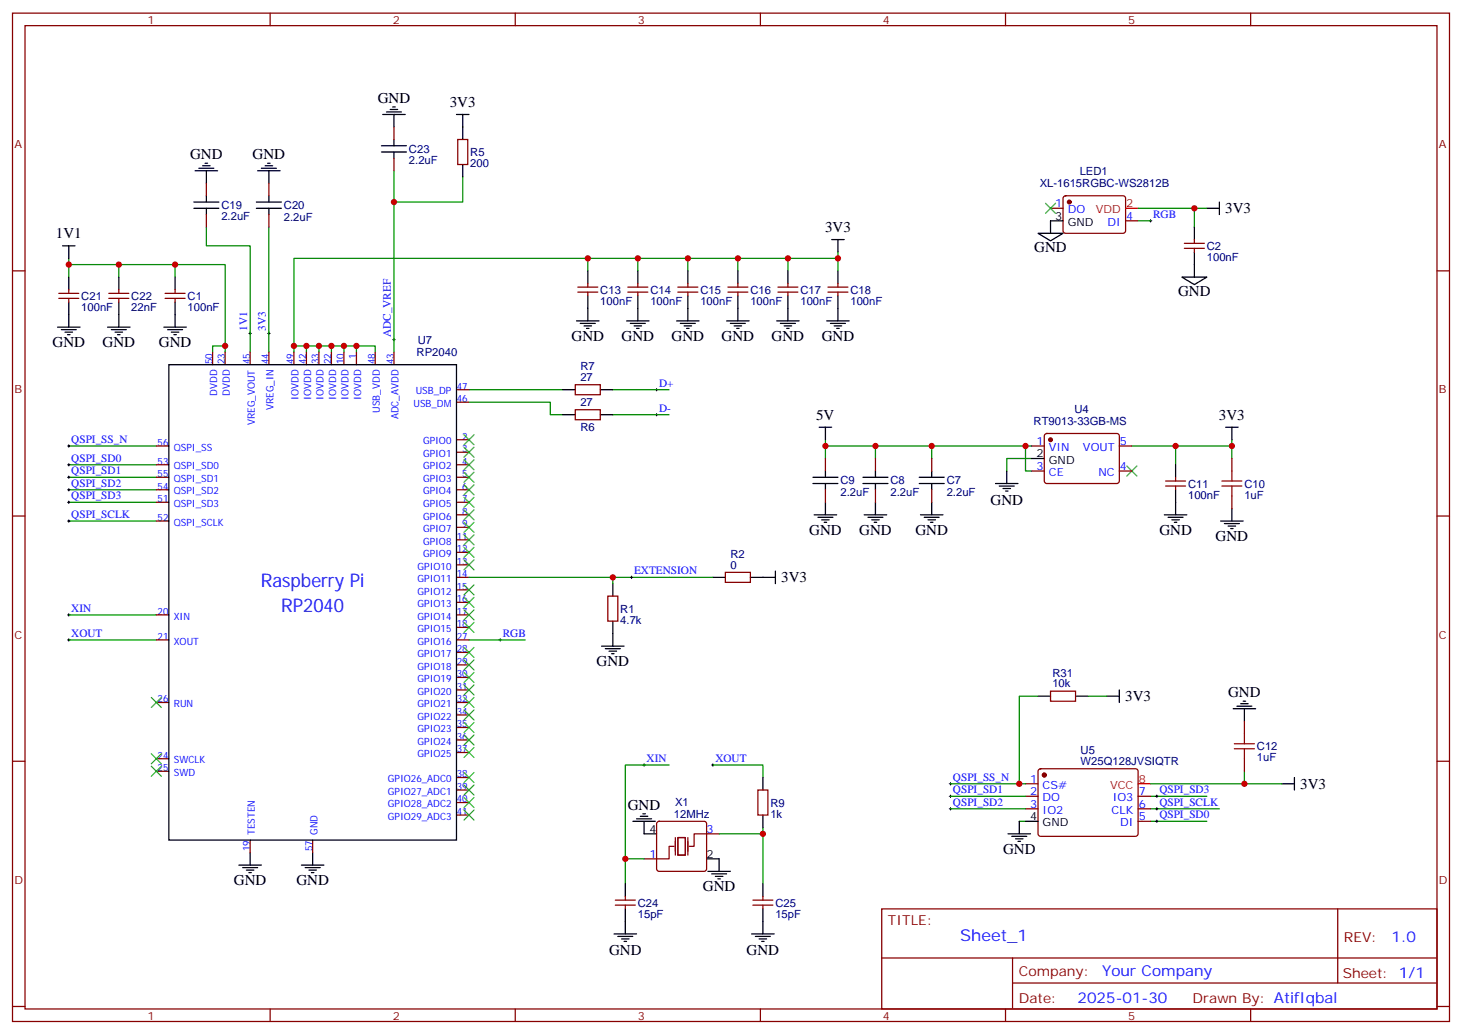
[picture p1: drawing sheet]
<svg xmlns="http://www.w3.org/2000/svg" width="412mm" height="292mm" viewBox="0 0 412 292" stroke-linecap="round" stroke-linejoin="round" font-family="sans-serif">
<g fill="none" stroke="#870000" stroke-width=".35">
<path d="M3.5 3.7h405.4v284.3h-405.4zM7.1 7.2h398.2v277.3h-398.2zM76.2 3.7v3.5M145.3 3.7v3.5M214.5 3.7v3.5M283.6 3.7v3.5M352.8 3.7v3.5M111.1 35.8v3.5M129.1 39.3h2.8v7.1h-2.8zM58.2 51.7v3.5M75.8 51.7v3.5M111.1 44.6v3.6"/>
<path d="M296.3 58.7h3.6M300.1 55.4l.5-.2 16.5 .1 .4 .6-.1 9.5-.6 .4-16.5-.1-.4-.6v-9.2zM3.5 76.4h3.6M58.2 60.5v3.5M75.8 60.5v3.5M165.8 79.9v1.1M179.9 79.9v1.1M194 79.9v1.1M208.1 79.9v1.1M222.2 79.9v1.1M236.4 79.9v1.1M317.5 62.3h3.5"/>
<path d="M334.1 70h5.6M334.1 68.6h5.6M336.9 67.6v1M336.9 70v1.1M405.3 76.4h3.6M16.6 82.7h5.6M16.6 84.1h5.6M19.4 81.7v1M19.4 84.1v1.1M30.7 82.7h5.6M30.7 84.1h5.6M33.5 81.7v1"/>
<path d="M33.5 84.1v1.1M46.6 82.7h5.6M46.6 84.1h5.6M49.4 81.7v1M49.4 84.1v1.1M60 99.3v3.5M63.5 99.3v3.5M70.6 99.3v3.5M75.8 99.3v3.5M82.9 99.3v3.5M86.4 99.3v3.5M90 99.3v3.5"/>
<path d="M93.5 99.3v3.5M97 99.3v3.5M100.5 99.3v3.5M105.8 99.3v3.5M111.1 99.3v3.5M163 82.4h5.6M163 81h5.6M165.8 82.4v1M177.1 82.4h5.6M177.1 81h5.6M179.9 82.4v1M191.2 82.4h5.6"/>
<path d="M191.2 81h5.6M194 82.4v1M205.3 82.4h5.7M205.3 81h5.7M208.1 82.4v1M219.4 82.4h5.7M219.4 81h5.7M222.2 82.4v1M233.5 82.4h5.7M233.5 81h5.7M236.4 82.4v1M128.8 109.9h3.5"/>
<path d="M128.8 113.4h3.5M162.3 108.5h7v2.8h-7zM162.3 115.5h7v2.9h-7zM44.1 138.1h3.5M44.1 125.8h3.5M44.1 134.6h3.5M44.1 131.1h3.5M128.8 138.1h3.5M128.8 134.6h3.5M128.8 131.1h3.5M128.8 127.5h3.5M128.8 124h3.5"/>
<path d="M232.8 129.3v3.5M232.8 138.1v3.5M246.9 129.3v3.5M246.9 138.1v3.5M262.8 129.3v3.5M262.8 138.1v3.5M291 125.8h3.6M291 132.8h3.6M294.8 122.4l.5-.2 20 .1 .4 .6v13l-.7 .4h-20l-.4-.7v-12.7zM315.7 125.8h3.6M315.7 132.8h3.6M328.8 137.1h5.6"/>
<path d="M328.8 135.6h5.6M331.6 134.6v1M331.6 137.1v1M347.5 129.3v3.5M347.5 139.9v3.5M3.5 145.5h3.6M44.1 141.6h3.5M44.1 146.9h3.5M128.8 148.7h3.5M128.8 145.2h3.5M128.8 141.6h3.5M128.8 159.3h3.5"/>
<path d="M128.8 155.8h3.5M128.8 152.2h3.5M405.3 145.5h3.6M44.1 173.4h3.5M128.8 173.4h3.5M128.8 176.9h3.5M128.8 169.9h3.5M128.8 166.3h3.5M128.8 162.8h3.5M171.4 168.1h2.9v7.1h-2.9zM204.6 161.4h7.1v2.8h-7.1zM44.1 198.1h3.5"/>
<path d="M44.1 180.4h3.5M128.8 198.1h3.5M128.8 194.6h3.5M128.8 191h3.5M128.8 187.5h3.5M128.8 184h3.5M128.8 180.4h3.5M296.3 194.9h7.1v2.8h-7.1zM3.5 214.7h3.6M44.1 217.5h3.5M44.1 214h3.5M128.8 219.3h3.5"/>
<path d="M128.8 212.2h3.5M128.8 208.7h3.5M128.8 205.1h3.5M128.8 201.6h3.5M293 217l.5-.2h27.1l.4 .7v17.9l-.7 .4h-27.1l-.4-.7v-17.6zM351 203.4v3.5M351 214v3.5M405.3 214.7h3.6M70.6 236.9v3.5M88.2 236.9v3.5M128.8 229.8h3.5M128.8 226.3h3.5"/>
<path d="M128.8 222.8h3.5M185.4 231.8l.5-.2h12.7l.5 .2 .2 .5v12.7l-.2 .5-.5 .2h-12.7l-.5-.2-.2-.5v-12.7zM199.3 235.1h3.5M213.8 222.8h2.8v7h-2.8zM289.3 221h3.5M289.3 224.5h3.5M289.3 228.1h3.5M321 224.5h3.6M321 228.1h3.6M321 231.6h3.6M173.6 255.2h5.6M173.6 253.8h5.6"/>
<path d="M176.4 252.8v1M176.4 255.2v1.1M181.7 242.2h3.5M212.4 255.2h5.6M212.4 253.8h5.6M215.2 252.8v1M215.2 255.2v1.1M248.7 256.3h156.6v28.2h-156.6zM377.3 256.3v20.9M248.7 270.1h156.5M285.6 277.2h119.6M285.6 270.1v14.2"/>
<path d="M3.5 283.8h3.6M76.2 284.5v3.5M145.3 284.5v3.5M214.5 284.5v3.5M283.6 284.5v3.5M352.8 284.5v3.5M405.3 283.8h3.6"/>
</g>
<g fill="#870000" stroke="#870000" stroke-width=".35">
<circle cx="301.6" cy="57" r=".53"/>
<circle cx="294.6" cy="218.5" r=".53"/>
<circle cx="296.3" cy="124" r=".53"/>
</g>
<path d="M317.5 58.7h3.5M321 221h3.6" fill="none" stroke="#f00" stroke-width=".35"/>
<g fill="none" stroke="#000" stroke-width=".35">
<path d="M107.9 32.3h6.4M109 31.6h4.2M110.1 30.9h2.1M110.8 30.2h.7M111.1 32.3v3.5M111.1 39.3v1.8M128.8 32.3h3.5M130.5 32.3v7M54.7 57h7M54.7 58.7h7M55 48.2h6.4M56.1 47.4h4.2"/>
<path d="M57.1 46.7h2.2M57.9 46h.7M58.2 48.2v3.5M58.2 55.2v1.8M58.2 58.7v1.8M72.3 57h7.1M72.3 58.7h7.1M72.7 48.2h6.3M73.7 47.4h4.3M74.8 46.7h2.1M75.5 46h.7M75.8 48.2v3.5"/>
<path d="M75.8 55.2v1.8M75.8 58.7v1.8M107.6 42.9h7.1M107.6 41.1h7.1M111.1 42.9v1.7M130.5 46.4v3.5M340.4 58.7h3.6M344 57v3.5M17.6 69.3h3.6M19.4 69.3v3.5M19.4 78.1v3.6M33.5 78.1v3.6"/>
<path d="M49.4 78.1v3.6M165.8 76.4v3.5M179.9 76.4v3.5M194 76.4v3.5M208.1 76.4v3.5M222.2 76.4v3.5M234.6 67.6h3.5M236.4 67.6v3.5M236.4 76.4v3.5M292.8 65.8h7.1l-3.6 2.1zM299.9 62.3h-3.6v3.5M333.4 78.1h7l-3.5 2.2z"/>
<path d="M336.9 64v3.6M336.9 71.1v7M16.2 92.3h6.4M17.3 93h4.2M18.3 93.7h2.2M19 94.4h.8M19.4 85.2v7.1M30.3 92.3h6.4M31.4 93h4.2M32.5 93.7h2.1M33.2 94.4h.7M33.5 85.2v7.1"/>
<path d="M46.2 92.3h6.4M47.3 93h4.2M48.3 93.7h2.1M49 94.4h.7M49.4 85.2v7.1M162.6 90.5h6.4M163.7 91.2h4.2M164.7 91.9h2.2M165.5 92.6h.7M165.8 83.4v7.1M176.7 90.5h6.4M177.8 91.2h4.2"/>
<path d="M178.9 91.9h2.1M179.6 92.6h.7M179.9 83.4v7.1M190.9 90.5h6.3M191.9 91.2h4.2M193 91.9h2.1M193.7 92.6h.7M194 83.4v7.1M205 90.5h6.3M206 91.2h4.3M207.1 91.9h2.1M207.8 92.6h.7"/>
<path d="M208.1 83.4v7.1M219.1 90.5h6.3M220.1 91.2h4.3M221.2 91.9h2.1M221.9 92.6h.7M222.2 83.4v7.1M233.2 90.5h6.3M234.2 91.2h4.3M235.3 91.9h2.1M236 92.6h.7M236.4 83.4v7.1M47.6 102.8h81.2v134.1h-81.2z"/>
<path d="M158.7 109.9h3.6M158.7 116.9h3.6M169.3 109.9h3.6M169.3 116.9h3.6M229.3 136.3h7.1M229.3 134.6h7.1M231.1 120.5h3.5M232.8 120.5v3.5M232.8 132.8v1.8M232.8 136.3v1.8M243.4 136.3h7.1M243.4 134.6h7.1"/>
<path d="M246.9 132.8v1.8M246.9 136.3v1.8M259.3 136.3h7M259.3 134.6h7M262.8 132.8v1.8M262.8 136.3v1.8M280.8 136.3h6.4M281.9 137.1h4.2M282.9 137.8h2.1M283.6 138.5h.7M284 132.8v3.5M291 129.3h3.6"/>
<path d="M331.6 131.1v3.5M331.6 138.1v7.1M345.7 120.5h3.5M347.5 120.5v3.5M229.7 145.2h6.3M230.7 145.9h4.2M231.8 146.6h2.1M232.5 147.3h.7M232.8 141.6v3.6M243.8 145.2h6.3M244.8 145.9h4.3M245.9 146.6h2.1"/>
<path d="M246.6 147.3h.7M246.9 141.6v3.6M259.6 145.2h6.4M260.7 145.9h4.2M261.8 146.6h2.1M262.5 147.3h.7M262.8 141.6v3.6M328.4 145.2h6.4M329.5 145.9h4.2M330.6 146.6h2.1M331.3 147.3h.7M344.3 146.9h6.4"/>
<path d="M345.4 147.6h4.2M346.4 148.3h2.1M347.1 149h.7M347.5 143.4v3.5M172.9 164.6v3.5M172.9 175.2v7M201.1 162.8h3.5M211.7 162.8h7M218.7 161v3.6M169.7 182.2h6.3M170.7 182.9h4.3M171.8 183.6h2.1"/>
<path d="M172.5 184.3h.7M292.8 196.3h3.5M303.4 196.3h3.5M312.2 196.3h3.5M315.7 194.6v3.5M347.8 199.8h6.4M348.9 199.1h4.2M350 198.4h2.1M350.7 197.7h.7M351 199.8v3.6M215.2 219.3v3.5M365.1 219.3v3.5"/>
<path d="M178.5 231.6h6.4M179.6 230.9h4.2M180.6 230.2h2.1M181.3 229.5h.7M181.7 231.6v3.5h3.5M215.2 229.8v3.6M284.3 235.1h6.4M285.4 235.8h4.2M286.5 236.5h2.1M287.2 237.2h.7M287.5 231.6v3.5M289.3 231.6h3.5"/>
<path d="M361.6 221h3.5M67.4 243.9h6.3M68.4 244.7h4.3M69.5 245.4h2.1M70.2 246.1h.7M70.6 240.4v3.5M85 243.9h6.4M86.1 244.7h4.2M87.1 245.4h2.2M87.8 246.1h.7M88.2 240.4v3.5M176.4 249.2v3.6"/>
<path d="M176.4 256.3v7M199.3 242.2h3.5v3.5M199.7 245.7h6.3M200.7 246.4h4.3M201.8 247.1h2.1M202.5 247.8h.7M215.2 249.2v3.6M215.2 256.3v7M173.2 263.3h6.4M174.3 264.1h4.2M175.3 264.8h2.1M176 265.5h.7"/>
<path d="M212 263.3h6.4M213.1 264.1h4.2M214.1 264.8h2.2M214.8 265.5h.7"/>
</g>
<g fill="none" stroke="#008700" stroke-width=".35">
<path d="M111.1 48.2v51.1M130.5 49.9v7.1h-19.4M321 58.7h19.4M336.9 58.7v5.3M19.4 78.1v-3.5h44.1v24.7M19.4 72.8v1.8M33.5 74.6v3.5M49.4 74.6v3.5M58.2 64v5.3h12.4v30M75.8 64v35.3M165.8 72.8v3.6M179.9 72.8v3.6"/>
<path d="M194 72.8v3.6M208.1 72.8v3.6M222.2 72.8v3.6M236.4 76.4v-3.6h-153.5v26.5M236.4 71.1v1.7M321 62.3h3.6M63.5 97.5h-3.5v1.8M82.9 97.5h17.6v1.8M86.4 97.5v1.8M90 97.5v1.8M93.5 97.5v1.8M97 97.5v1.8"/>
<path d="M100.5 97.5h5.3v1.8M132.3 113.4h22.9v3.5h3.5M132.3 109.9h26.4M172.9 116.9h15.8M172.9 109.9h15.8M19.4 138.1h24.7M19.4 134.6h24.7M19.4 125.8h24.7M19.4 131.1h24.7M232.8 124v1.8M246.9 125.8v3.5M262.8 125.8v3.5"/>
<path d="M289.3 125.8v7h1.7M291 125.8h-58.2v3.5M291 129.3h-7v3.5M319.3 125.8h12.3v5.3M331.6 125.8h15.9v3.5M347.5 124v1.8M19.4 146.9h24.7M19.4 141.6h24.7M19.4 173.4h24.7M132.3 162.8h68.8M172.9 162.8v1.8M19.4 180.4h24.7"/>
<path d="M132.3 180.4h15.9M292.8 196.3h-5.3v24.7M306.9 196.3h5.3M188.7 215.7h-12.3v26.5M201.1 215.7h14.1v3.6M351 217.5v3.5h-26.4M202.8 235.1h12.4v14.1M215.2 233.4v1.7M268.1 224.5h21.2M268.1 228.1h21.2M268.1 221h21.2M287.5 231.6h1.8"/>
<path d="M324.6 224.5h15.8M324.6 228.1h19.4M324.6 231.6h15.8M351 221h10.6M181.7 242.2h-5.3v7"/>
</g>
<g fill="none" stroke="#000" stroke-width=".28">
<path d="M324.2 62.3h.7M324.6 61.9v.7M70.2 94h.7M70.6 93.7v.7M75.5 94h.7M75.8 93.7v.7M110.8 95.8h.7M111.1 95.4v.7M184.9 109.9h.7M184.9 116.9h.7M185.2 109.5v.7M185.2 116.6v.7"/>
<path d="M19 134.6h.8M19 138.1h.8M19 125.8h.8M19 131.1h.8M19.4 125.4v.7M19.4 130.7v.7M19.4 134.2v.7M19.4 137.8v.7M19 141.6h.8M19 146.9h.8M19.4 141.3v.7M19.4 146.6v.7"/>
<path d="M19 173.4h.8M19.4 173v.7M177.8 162.8h.7M178.2 162.5v.7M19 180.4h.8M19.4 180.1v.7M140.8 180.4h.7M141.1 180.1v.7M181.3 215.7h.7M181.7 215.4v.7M200.7 215.7h.7M201.1 215.4v.7"/>
<path d="M267.8 224.5h.7M267.8 228.1h.7M267.8 221h.7M268.1 220.7v.7M268.1 224.2v.7M268.1 227.7v.7M326 224.5h.7M326 231.6h.7M326 228.1h.7M326.3 224.2v.7M326.3 227.7v.7M326.3 231.2v.8"/>
</g>
<path d="M190.1 238.7h-1.4v3.5h-3.5M190.5 236.2v4.9M191.2 236.2h2.1v4.9h-2.1zM194 236.2v4.9M199.3 235.1h-3.5v3.6h-1.4" fill="none" stroke="#870012" stroke-width=".35"/>
<path d="M344.7 137.1h5.6M344.7 135.6h5.6M347.5 132.8v2.8M347.5 137.1v2.8M348.2 211.1h5.6M348.2 209.7h5.6M351 206.9v2.8M351 211.1v2.9" fill="none" stroke="#a10000" stroke-width=".35"/>
<g fill="none" stroke="#3c3" stroke-width=".35">
<path d="M294.9 57.3l2.8 2.8M297.7 57.3l-2.8 2.8M130.9 136.7l2.8 2.8M130.9 133.2l2.8 2.8M130.9 129.6l2.8 2.9M130.9 126.1l2.8 2.8M130.9 122.6l2.8 2.8M133.7 136.7l-2.8 2.8M133.7 133.2l-2.8 2.8M133.7 129.6l-2.8 2.9M133.7 126.1l-2.8 2.8M133.7 122.6l-2.8 2.8"/>
<path d="M317.9 131.4l2.8 2.8M320.7 131.4l-2.8 2.8M130.9 157.9l2.8 2.8M130.9 154.3l2.8 2.9M130.9 150.8l2.8 2.8M130.9 147.3l2.8 2.8M130.9 143.8l2.8 2.8M130.9 140.2l2.8 2.9M133.7 157.9l-2.8 2.8M133.7 154.3l-2.8 2.9M133.7 150.8l-2.8 2.8M133.7 147.3l-2.8 2.8"/>
<path d="M133.7 143.8l-2.8 2.8M133.7 140.2l-2.8 2.9M130.9 175.5l2.8 2.8M130.9 172l2.8 2.8M130.9 168.5l2.8 2.8M130.9 164.9l2.8 2.8M133.7 175.5l-2.8 2.8M133.7 172l-2.8 2.8M133.7 168.5l-2.8 2.8M133.7 164.9l-2.8 2.8M42.7 196.7l2.8 2.8M45.5 196.7l-2.8 2.8"/>
<path d="M130.9 196.7l2.8 2.8M130.9 193.1l2.8 2.9M130.9 189.6l2.8 2.8M130.9 186.1l2.8 2.8M130.9 182.6l2.8 2.8M133.7 196.7l-2.8 2.8M133.7 193.1l-2.8 2.9M133.7 189.6l-2.8 2.8M133.7 186.1l-2.8 2.8M133.7 182.6l-2.8 2.8M42.7 216.1l2.8 2.8M42.7 212.5l2.8 2.9"/>
<path d="M45.5 216.1l-2.8 2.8M45.5 212.5l-2.8 2.9M130.9 217.8l2.8 2.9M130.9 210.8l2.8 2.8M130.9 207.3l2.8 2.8M130.9 203.7l2.8 2.9M130.9 200.2l2.8 2.8M133.7 217.8l-2.8 2.9M133.7 210.8l-2.8 2.8M133.7 207.3l-2.8 2.8M133.7 203.7l-2.8 2.9M133.7 200.2l-2.8 2.8"/>
<path d="M130.9 228.4l2.8 2.8M130.9 224.9l2.8 2.8M130.9 221.4l2.8 2.8M133.7 228.4l-2.8 2.8M133.7 224.9l-2.8 2.8M133.7 221.4l-2.8 2.8"/>
</g>
<g fill="#c00">
<circle cx="176.4" cy="242.2" r=".88"/>
<circle cx="215.2" cy="235.1" r=".88"/>
<circle cx="100.5" cy="97.5" r=".88"/>
<circle cx="111.1" cy="57" r=".88"/>
<circle cx="63.5" cy="97.5" r=".88"/>
<circle cx="19.4" cy="74.6" r=".88"/>
<circle cx="33.5" cy="74.6" r=".88"/>
<circle cx="97" cy="97.5" r=".88"/>
<circle cx="93.5" cy="97.5" r=".88"/>
<circle cx="90" cy="97.5" r=".88"/>
<circle cx="86.4" cy="97.5" r=".88"/>
<circle cx="82.9" cy="97.5" r=".88"/>
<circle cx="236.4" cy="72.8" r=".88"/>
<circle cx="222.3" cy="72.8" r=".88"/>
<circle cx="208.1" cy="72.8" r=".88"/>
<circle cx="194" cy="72.8" r=".88"/>
<circle cx="179.9" cy="72.8" r=".88"/>
<circle cx="165.8" cy="72.8" r=".88"/>
<circle cx="351" cy="221" r=".88"/>
<circle cx="347.5" cy="125.8" r=".88"/>
<circle cx="331.6" cy="125.8" r=".88"/>
<circle cx="232.8" cy="125.8" r=".88"/>
<circle cx="289.3" cy="125.8" r=".88"/>
<circle cx="262.8" cy="125.8" r=".88"/>
<circle cx="246.9" cy="125.8" r=".88"/>
<circle cx="49.4" cy="74.6" r=".88"/>
<circle cx="336.9" cy="58.7" r=".88"/>
<circle cx="287.5" cy="221" r=".88"/>
<circle cx="172.9" cy="162.8" r=".88"/>
</g>
<g font-size="5.3" fill="#00f">
<text x="73.6" y="165.5">Raspberry Pi</text>
<text x="79.3" y="172.5">RP2040</text>
</g>
<text font-size="4.6" fill="#00f" x="270.8" y="265.3">Sheet_1</text>
<g font-size="4.2">
<text x="106.5" y="29.1">GND</text>
<text x="126.9" y="30.2">3V3</text>
<text x="53.6" y="44.9">GND</text>
<text x="71.3" y="44.9">GND</text>
<text x="232.7" y="65.5">3V3</text>
<text x="345.6" y="60.2">3V3</text>
<text x="15.8" y="67.2">1V1</text>
<text x="291.7" y="71.1">GND</text>
<text x="332.3" y="83.4">GND</text>
<text x="14.8" y="97.9">GND</text>
<text x="28.9" y="97.9">GND</text>
<text x="44.8" y="97.9">GND</text>
<text x="161.2" y="96.1">GND</text>
<text x="175.3" y="96.1">GND</text>
<text x="189.4" y="96.1">GND</text>
<text x="203.6" y="96.1">GND</text>
<text x="217.7" y="96.1">GND</text>
<text x="231.8" y="96.1">GND</text>
<text x="230.2" y="118.4">5V</text>
<text x="343.8" y="118.4">3V3</text>
<text x="279.4" y="142.4">GND</text>
<text x="228.2" y="150.8">GND</text>
<text x="242.4" y="150.8">GND</text>
<text x="258.2" y="150.8">GND</text>
<text x="327" y="150.8">GND</text>
<text x="342.9" y="152.6">GND</text>
<text x="220.4" y="164.2">3V3</text>
<text x="168.3" y="187.9">GND</text>
<text x="317.4" y="197.8">3V3</text>
<text x="346.4" y="196.6">GND</text>
<text x="366.8" y="222.5">3V3</text>
<text x="177.1" y="228.4">GND</text>
<text x="282.9" y="240.8">GND</text>
<text x="66" y="249.6">GND</text>
<text x="83.6" y="249.6">GND</text>
<text x="198.3" y="251.4">GND</text>
<text x="171.8" y="269.4">GND</text>
<text x="210.6" y="269.4">GND</text>
</g>
<g font-size="4.2" fill="#00f">
<text x="392.5" y="265.6">1.0</text>
<text x="310.9" y="275.1">Your Company</text>
<text x="304" y="282.9">2025-01-30</text>
</g>
<g font-size="3.9" fill="#800">
<text x="250.5" y="260.9">TITLE:</text>
<text x="379.1" y="265.6">REV:</text>
<text x="287.4" y="275.1">Company:</text>
<text x="378.7" y="275.7">Sheet: 1/1</text>
<text x="287.4" y="282.8">Date:</text>
<text x="336.4" y="282.8">Drawn By: AtifIqbal</text>
</g>
<g font-size="3.2" fill="#800">
<text x="41.6" y="6.7">1</text>
<text x="110.8" y="6.7">2</text>
<text x="179.9" y="6.7">3</text>
<text x="249.1" y="6.7">4</text>
<text x="318.2" y="6.7">5</text>
<text x="4.1" y="41.8">A</text>
<text x="405.9" y="41.8">A</text>
<text x="4.1" y="110.9">B</text>
<text x="405.9" y="110.9">B</text>
<text x="4.1" y="180.1">C</text>
<text x="405.9" y="180.1">C</text>
<text x="4.1" y="249.2">D</text>
<text x="405.9" y="249.2">D</text>
<text x="41.6" y="287.5">1</text>
<text x="110.8" y="287.5">2</text>
<text x="179.9" y="287.5">3</text>
<text x="249.1" y="287.5">4</text>
<text x="318.2" y="287.5">5</text>
</g>
<g font-size="3.2" fill="#000080">
<text x="115.4" y="46.3">2.2uF</text>
<text x="115.4" y="43.1">C23</text>
<text x="132.6" y="47.2">200</text>
<text x="132.6" y="44">R5</text>
<text x="293.3" y="52.8">XL-1615RGBC-WS2812B</text>
<text x="304.6" y="49.3">LED1</text>
<text x="62.4" y="59">C19</text>
<text x="80.1" y="59">C20</text>
<text x="62.4" y="62.2">2.2uF</text>
<text x="80.1" y="62.2">2.2uF</text>
<text x="340.4" y="70.5">C2</text>
<text x="340.4" y="73.6">100nF</text>
<text x="169.3" y="82.8">C13</text>
<text x="183.4" y="82.8">C14</text>
<text x="197.6" y="82.8">C15</text>
<text x="211.7" y="82.8">C16</text>
<text x="225.8" y="82.8">C17</text>
<text x="239.9" y="82.8">C18</text>
<text x="22.9" y="87.7">100nF</text>
<text x="22.9" y="84.6">C21</text>
<text x="37" y="87.7">22nF</text>
<text x="37" y="84.6">C22</text>
<text x="52.9" y="87.7">100nF</text>
<text x="52.9" y="84.6">C1</text>
<text x="169.3" y="86">100nF</text>
<text x="183.4" y="86">100nF</text>
<text x="197.6" y="86">100nF</text>
<text x="211.7" y="86">100nF</text>
<text x="225.8" y="86">100nF</text>
<text x="239.9" y="86">100nF</text>
<text x="117.5" y="100.5">RP2040</text>
<text x="117.8" y="97">U7</text>
<text x="163.7" y="107.4">27</text>
<text x="163.7" y="104.3">R7</text>
<text x="163.7" y="114.5">27</text>
<text x="291.6" y="119.9">RT9013-33GB-MS</text>
<text x="303" y="116.3">U4</text>
<text x="163.7" y="121.6">R6</text>
<text x="237.1" y="136.6">C9</text>
<text x="251.2" y="136.6">C8</text>
<text x="267.1" y="136.6">C7</text>
<text x="335.1" y="137.6">C11</text>
<text x="351" y="137.5">C10</text>
<text x="237.1" y="139.8">2.2uF</text>
<text x="251.2" y="139.8">2.2uF</text>
<text x="267.1" y="139.8">2.2uF</text>
<text x="335.1" y="140.6">100nF</text>
<text x="351" y="140.6">1uF</text>
<text x="206" y="160.3">0</text>
<text x="206" y="157.2">R2</text>
<text x="175" y="172.7">R1</text>
<text x="175" y="176">4.7k</text>
<text x="296.8" y="190.8">R31</text>
<text x="296.8" y="193.9">10k</text>
<text x="304.8" y="215.7">W25Q128JVSIQTR</text>
<text x="304.8" y="212.6">U5</text>
<text x="354.5" y="214.7">1uF</text>
<text x="354.5" y="211.6">C12</text>
<text x="190.4" y="227.4">X1</text>
<text x="217.3" y="227.5">R9</text>
<text x="190.1" y="230.5">12MHz</text>
<text x="217.3" y="230.6">1k</text>
<text x="179.9" y="255.7">C24</text>
<text x="218.7" y="255.7">C25</text>
<text x="179.9" y="258.9">15pF</text>
<text x="218.7" y="258.9">15pF</text>
</g>
<g font-size="3.2" fill="#00f">
<text x="297.7" y="58.4">1</text>
<text x="301.2" y="60.1">DO</text>
<text x="312.4" y="63.7">DI</text>
<text x="317.7" y="61.9">4</text>
<text x="325.3" y="61.4">RGB</text>
<text x="69.7" y="93.3" transform="rotate(-90 69.7 93.3)">1V1</text>
<text x="75" y="93.3" transform="rotate(-90 75 93.3)">3V3</text>
<text x="110.2" y="95.1" transform="rotate(-90 110.2 95.1)">ADC_VREF</text>
<text x="185.9" y="109">D+</text>
<text x="185.9" y="116.1">D-</text>
<text x="20.1" y="124.9">QSPI_SS_N</text>
<text x="292.4" y="125.4">1</text>
<text x="315.9" y="125.4">5</text>
<text x="20.1" y="130.2">QSPI_SD0</text>
<text x="295.9" y="127.2">VIN</text>
<text x="305.5" y="127.2">VOUT</text>
<text x="20.1" y="133.7">QSPI_SD1</text>
<text x="20.1" y="137.2">QSPI_SD2</text>
<text x="292.4" y="132.5">3</text>
<text x="295.9" y="134.2">CE</text>
<text x="309.8" y="134.2">NC</text>
<text x="315.9" y="132.5">4</text>
<text x="20.1" y="140.8">QSPI_SD3</text>
<text x="20.1" y="146.1">QSPI_SCLK</text>
<text x="178.9" y="161.9">EXTENSION</text>
<text x="20.1" y="172.5">XIN</text>
<text x="20.1" y="179.6">XOUT</text>
<text x="141.8" y="179.6">RGB</text>
<text x="182.4" y="214.8">XIN</text>
<text x="201.8" y="214.8">XOUT</text>
<text x="268.8" y="220.1">QSPI_SS_N</text>
<text x="290.6" y="220.7">1</text>
<text x="268.8" y="227.2">QSPI_SD2</text>
<text x="268.8" y="223.7">QSPI_SD1</text>
<text x="290.6" y="224.2">2</text>
<text x="290.6" y="227.7">3</text>
<text x="294.1" y="222.4">CS#</text>
<text x="294.1" y="226">DO</text>
<text x="313.9" y="226">IO3</text>
<text x="321.2" y="227.7">6</text>
<text x="321.2" y="224.2">7</text>
<text x="327" y="223.7">QSPI_SD3</text>
<text x="327" y="227.2">QSPI_SCLK</text>
<text x="294.1" y="229.5">IO2</text>
<text x="313.5" y="229.5">CLK</text>
<text x="315.9" y="233">DI</text>
<text x="321.2" y="231.2">5</text>
<text x="327" y="230.7">QSPI_SD0</text>
<text x="199.3" y="234.8">3</text>
<text x="183.2" y="241.8">1</text>
</g>
<g font-size="3.2" fill="#f00">
<text x="317.7" y="58.4">2</text>
<text x="309.1" y="60.1">VDD</text>
<text x="321.2" y="220.7">8</text>
<text x="313.1" y="222.4">VCC</text>
</g>
<g font-size="3.2">
<text x="297.7" y="61.9">3</text>
<text x="301.2" y="63.7">GND</text>
<text x="292.4" y="128.9">2</text>
<text x="295.9" y="130.7">GND</text>
<text x="290.6" y="231.2">4</text>
<text x="294.1" y="233">GND</text>
<text x="183.2" y="234.8">4</text>
<text x="199.3" y="241.8">2</text>
</g>
<g font-size="2.8" fill="#00f">
<text x="100.5" y="101.2" transform="rotate(-90 100.5 101.2)">1</text>
<text x="59.9" y="102.7" transform="rotate(-90 59.9 102.7)">50</text>
<text x="63.5" y="102.7" transform="rotate(-90 63.5 102.7)">23</text>
<text x="70.5" y="102.7" transform="rotate(-90 70.5 102.7)">45</text>
<text x="75.8" y="102.7" transform="rotate(-90 75.8 102.7)">44</text>
<text x="82.9" y="102.7" transform="rotate(-90 82.9 102.7)">49</text>
<text x="86.4" y="102.7" transform="rotate(-90 86.4 102.7)">42</text>
<text x="89.9" y="102.7" transform="rotate(-90 89.9 102.7)">33</text>
<text x="93.5" y="102.7" transform="rotate(-90 93.5 102.7)">22</text>
<text x="97" y="102.7" transform="rotate(-90 97 102.7)">10</text>
<text x="105.8" y="102.7" transform="rotate(-90 105.8 102.7)">48</text>
<text x="111.1" y="102.7" transform="rotate(-90 111.1 102.7)">43</text>
<text x="61.3" y="111.7" transform="rotate(-90 61.3 111.7)">DVDD</text>
<text x="64.8" y="111.7" transform="rotate(-90 64.8 111.7)">DVDD</text>
<text x="84.2" y="112.8" transform="rotate(-90 84.2 112.8)">IOVDD</text>
<text x="87.8" y="112.8" transform="rotate(-90 87.8 112.8)">IOVDD</text>
<text x="91.3" y="112.8" transform="rotate(-90 91.3 112.8)">IOVDD</text>
<text x="94.8" y="112.8" transform="rotate(-90 94.8 112.8)">IOVDD</text>
<text x="98.3" y="112.8" transform="rotate(-90 98.3 112.8)">IOVDD</text>
<text x="101.9" y="112.8" transform="rotate(-90 101.9 112.8)">IOVDD</text>
<text x="117.3" y="111.2">USB_DP</text>
<text x="128.9" y="109.9">47</text>
<text x="128.9" y="113.4">46</text>
<text x="71.9" y="119.9" transform="rotate(-90 71.9 119.9)">VREG_VOUT</text>
<text x="77.2" y="115.6" transform="rotate(-90 77.2 115.6)">VREG_IN</text>
<text x="107.2" y="116.4" transform="rotate(-90 107.2 116.4)">USB_VDD</text>
<text x="112.4" y="118.3" transform="rotate(-90 112.4 118.3)">ADC_AVDD</text>
<text x="116.6" y="114.7">USB_DM</text>
<text x="44.4" y="125.7">56</text>
<text x="119.3" y="125.3">GPIO0</text>
<text x="130.4" y="124">2</text>
<text x="44.4" y="131">53</text>
<text x="49" y="127.1">QSPI_SS</text>
<text x="119.3" y="128.9">GPIO1</text>
<text x="130.4" y="131">4</text>
<text x="130.4" y="127.5">3</text>
<text x="44.4" y="134.5">55</text>
<text x="49" y="135.9">QSPI_SD1</text>
<text x="49" y="132.4">QSPI_SD0</text>
<text x="119.3" y="135.9">GPIO3</text>
<text x="119.3" y="132.4">GPIO2</text>
<text x="130.4" y="134.5">5</text>
<text x="44.4" y="138.1">54</text>
<text x="44.4" y="141.6">51</text>
<text x="49" y="139.4">QSPI_SD2</text>
<text x="49" y="143">QSPI_SD3</text>
<text x="119.3" y="143">GPIO5</text>
<text x="119.3" y="139.4">GPIO4</text>
<text x="130.4" y="141.6">7</text>
<text x="130.4" y="138.1">6</text>
<text x="44.4" y="146.9">52</text>
<text x="49" y="148.3">QSPI_SCLK</text>
<text x="119.3" y="146.5">GPIO6</text>
<text x="130.4" y="148.7">9</text>
<text x="130.4" y="145.1">8</text>
<text x="119.3" y="150">GPIO7</text>
<text x="119.3" y="153.5">GPIO8</text>
<text x="128.9" y="155.7">12</text>
<text x="128.9" y="152.2">11</text>
<text x="117.8" y="160.6">GPIO10</text>
<text x="119.3" y="157.1">GPIO9</text>
<text x="128.9" y="159.2">13</text>
<text x="117.8" y="167.7">GPIO12</text>
<text x="117.8" y="164.1">GPIO11</text>
<text x="128.9" y="166.3">15</text>
<text x="128.9" y="162.8">14</text>
<text x="44.4" y="173.4">20</text>
<text x="117.8" y="171.2">GPIO13</text>
<text x="128.9" y="173.4">17</text>
<text x="128.9" y="169.8">16</text>
<text x="49" y="174.7">XIN</text>
<text x="117.8" y="178.2">GPIO15</text>
<text x="117.8" y="174.7">GPIO14</text>
<text x="128.9" y="176.9">18</text>
<text x="44.4" y="180.4">21</text>
<text x="49" y="181.8">XOUT</text>
<text x="117.8" y="185.3">GPIO17</text>
<text x="117.8" y="181.8">GPIO16</text>
<text x="128.9" y="183.9">28</text>
<text x="128.9" y="180.4">27</text>
<text x="117.8" y="188.8">GPIO18</text>
<text x="128.9" y="191">30</text>
<text x="128.9" y="187.5">29</text>
<text x="117.8" y="195.9">GPIO20</text>
<text x="117.8" y="192.4">GPIO19</text>
<text x="128.9" y="194.5">31</text>
<text x="44.4" y="198">26</text>
<text x="49" y="199.4">RUN</text>
<text x="117.8" y="202.9">GPIO22</text>
<text x="117.8" y="199.4">GPIO21</text>
<text x="128.9" y="201.6">34</text>
<text x="128.9" y="198">32</text>
<text x="117.8" y="210">GPIO24</text>
<text x="117.8" y="206.5">GPIO23</text>
<text x="128.9" y="208.6">36</text>
<text x="128.9" y="205.1">35</text>
<text x="44.4" y="213.9">24</text>
<text x="49" y="215.3">SWCLK</text>
<text x="117.8" y="213.5">GPIO25</text>
<text x="128.9" y="212.2">37</text>
<text x="44.4" y="217.5">25</text>
<text x="49" y="218.8">SWD</text>
<text x="109.4" y="220.6">GPIO26_ADC0</text>
<text x="128.9" y="219.2">38</text>
<text x="109.4" y="227.6">GPIO28_ADC2</text>
<text x="109.4" y="224.1">GPIO27_ADC1</text>
<text x="128.9" y="226.3">40</text>
<text x="128.9" y="222.7">39</text>
<text x="109.4" y="231.2">GPIO29_ADC3</text>
<text x="128.9" y="229.8">41</text>
<text x="71.9" y="235.5" transform="rotate(-90 71.9 235.5)">TESTEN</text>
<text x="89.5" y="235.5" transform="rotate(-90 89.5 235.5)">GND</text>
<text x="70.5" y="240.1" transform="rotate(-90 70.5 240.1)">19</text>
<text x="88.2" y="240.1" transform="rotate(-90 88.2 240.1)">57</text>
</g>
</svg>
